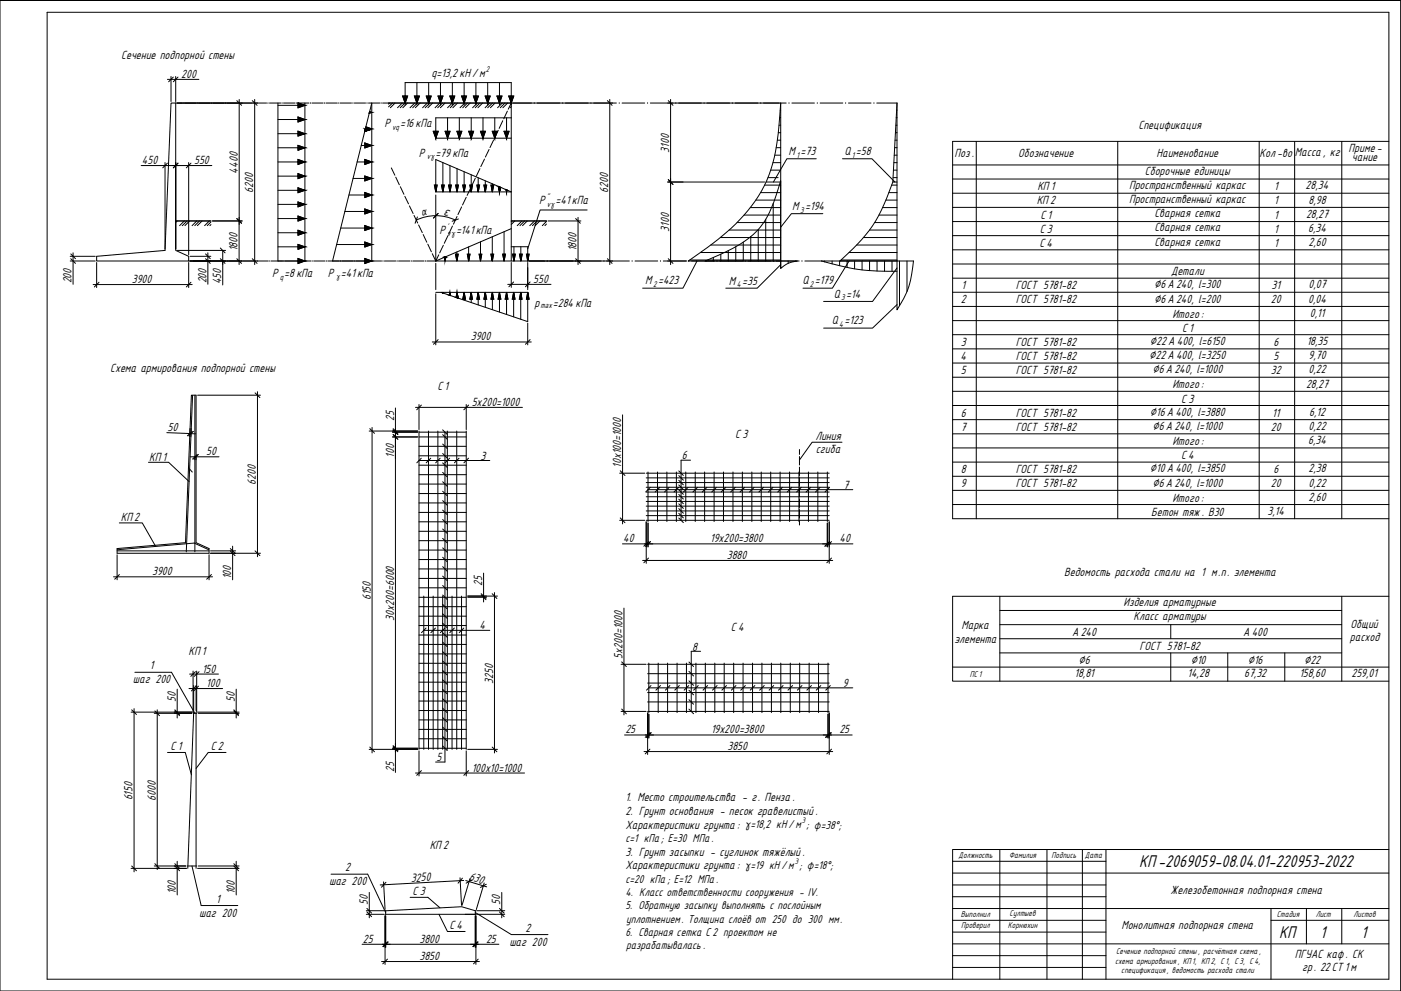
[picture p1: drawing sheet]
<svg xmlns="http://www.w3.org/2000/svg" width="594mm" height="420mm" viewBox="0 0 594 420" stroke-linecap="round" stroke-linejoin="round" font-family="sans-serif">
<!-- layer: thin -->
<g fill="none" stroke="#000" stroke-width=".42">
<path d="M0 .2h593.9v420h-593.9zM117.9 43.7v67M129.3 43.7v67M164.8 43.7h52M165.3 43.7l-.5 .5M166.4 43.7l-1.6 1.6M167.5 43.7l-2 2M170.6 43.7l-2 2M171.7 43.7l-2 2M172.8 43.7l-2 2M175.9 43.7l-2 2M177 43.7l-2 2"/>
<path d="M178.1 43.7l-2 2M181.2 43.7l-2 2M182.3 43.7l-2 2M183.4 43.7l-2 2M186.5 43.7l-2 2M187.6 43.7l-2 2M188.7 43.7l-2 2M191.8 43.7l-2 2M192.9 43.7l-2 2M194 43.7l-2 2M197.1 43.7l-2 2M198.2 43.7l-2 2"/>
<path d="M199.3 43.7l-1.9 2M202.4 43.7l-2 2M203.5 43.7l-2 2M204.6 43.7l-2 2M207.7 43.7l-2 2M208.8 43.7l-2 2M209.9 43.7l-2 2M213 43.7l-2 2M214.1 43.7l-2 2M215.3 43.7l-2.1 2M216.8 45.2l-.5 .5M346.1 67.3h-12.4l-5.7 9.9"/>
<path d="M357.3 67.3h12.4l9.8 9.9M403.9 75.9h185M74.5 93.7h15M75.1 93.7l-.6 .6M78.1 93.7l-1.9 2M79.3 93.7l-2 2M80.4 93.7l-2 2M83.4 93.7l-2 2M84.6 93.7l-2 2M85.7 93.7l-2 2M88.8 93.7l-2.1 2M89.5 94.1l-1.6 1.6"/>
<path d="M89.5 95.2l-.5 .5M184.8 82.7v28M216.8 93.7h14.9M217.2 93.7l-.4 .3M218.3 93.7l-1.5 1.5M221.3 93.7l-2 2M222.5 93.7l-2 2M223.6 93.7l-2 2M226.7 93.7l-2.1 2M227.8 93.7l-2 2M228.9 93.7l-2 2M231.7 93.9l-1.7 1.8"/>
<path d="M231.7 95l-.6 .7M249 89h-20l-5.2 16.5M348.9 90.6h-13.3l-4.6 5.8M403.9 81.9h185M403.9 87.9h185M403.9 93.9h185M403.9 99.9h185M141 110.7l16.6-67v67M184.8 111.6v11.2M223.8 113.5v9.3M295.6 110.7l-6 11.5h-17.1M331 112.2l-9.9 10h-13.3"/>
<path d="M360 110.7l-7 11.5h-12.5M380.4 113.6l-10.4 14.2h-20.8M403.9 105.9h185M403.9 111.9h185M403.9 117.9h185M380.4 129.2l-10.4 9.9h-20.8M403.9 123.9h185M403.9 129.9h185M403.9 135.9h185M403.9 141.9h185M403.9 147.9h185M403.9 153.9h185"/>
<path d="M403.9 159.9h185M81.2 167.6h1.9v62.5l5.5 2.5v2h-38.9v-2l29-2.5zM403.9 165.9h185M403.9 171.9h185M403.9 177.9h185M62.9 196h8.6l8.7 8.2M177.7 195.2h30M178.6 194.3l-1.9 1.9M182.7 194.3l-2 1.9M186.6 194.3l-1.9 1.9M187.7 196.3l2 1.9M187.7 192.3l2 1.9"/>
<path d="M187.7 188.3l2 1.9M187.7 184.3l2 1.9M187.7 182.2l2 2M188.7 183.2v139.9h-4M190.7 194.3l-2 1.9M194.6 194.3l-1.9 1.9M198.7 194.3l-2 1.9M287.8 199.6l2 2M292.8 195.1h-4v25.5M357 187.5h-12.6l-5.4 7.5M403.9 183.9h185M403.9 189.9h185"/>
<path d="M403.9 195.9h185M187.7 216.3l2 1.9M187.7 212.3l2 1.9M187.7 208.3l2 1.9M187.7 204.3l2 1.9M187.7 200.3l2 1.9M274.8 207.6h86.8M275.8 206.6l-2 2M279.8 206.6l-2 2M283.8 206.6l-2 2M287.8 206.6l-2 2M287.8 219.6l2 2"/>
<path d="M287.8 217.6l2 2M287.8 215.6l2 2M287.8 213.6l2 2M287.8 211.6l2 2M287.8 209.6l2 2M287.8 207.6l2 2M287.8 205.6l2 2M287.8 203.6l2 2M287.8 201.6l2 2M291.8 206.6l-2 2M295.8 206.6l-2 2M299.8 206.6l-2 2"/>
<path d="M303.8 206.6l-2 2M307.8 206.6l-2 2M311.8 206.6l-2 2M315.8 206.6l-2 2M319.8 206.6l-2 2M323.8 206.6l-2 2M327.8 206.6l-2 2M331.8 206.6l-2 2M335.8 206.6l-2 2M339.8 206.6l-2 2M343.8 206.6l-2 2M347.8 206.6l-2 2"/>
<path d="M351.8 206.6l-2 2M403.9 201.9h185M403.9 207.9h185M403.9 213.9h185M50.6 221.7h9.7l5.7 9.9M187.7 236.3l2 1.9M187.7 232.3l2 1.9M187.7 228.3l2 1.9M187.7 224.3l2 1.9M187.7 220.3l2 1.9M187.7 256.2l2 2M187.7 252.3l2 1.9"/>
<path d="M187.7 248.2l2 2M187.7 244.3l2 1.9M187.7 240.2l2 2M179.7 267.3h28M180.7 266.3l-2 1.9M184.7 266.3l-2 1.9M187.7 276.3l2 1.9M187.7 272.2l2 2M187.7 268.3l2 1.9M187.7 264.2l2 2M187.7 260.3l2 1.9M188.7 266.3l-2 1.9"/>
<path d="M192.7 266.3l-2 1.9M196.7 266.3l-2 1.9M297.1 276.1h-4v25.5M57.2 285h15.5l9.9 17.4M187.7 296.2l2 2M187.7 292.3l2 1.9M187.7 288.2l2 2M187.7 284.3l2 1.9M187.7 280.2l2 2M275.1 291.6h86.5M276.1 290.7l-1.9 1.9M280.1 290.7l-2 1.9"/>
<path d="M284.1 290.7l-1.9 1.9M288.1 290.7l-2 1.9M292.1 290.7l-2 1.9M292.1 296.6l2 2M292.1 292.7l2 1.9M292.1 288.7l2 1.9M292.1 284.6l2 2M292.1 280.7l2 1.9M296.1 290.7l-2 1.9M300.1 290.7l-2 1.9M304.1 290.7l-2 1.9M308.1 290.7l-2 1.9"/>
<path d="M312.1 290.7l-2 1.9M316.1 290.7l-2 1.9M320.1 290.7l-2 1.9M324.1 290.7l-2 1.9M328.1 290.7l-2 1.9M332.1 290.7l-2 1.9M336.1 290.7l-2 1.9M340.1 290.7l-2 1.9M344.1 290.7l-2 1.9M348.1 290.7l-2 1.9M352.1 290.7l-2 1.9M71 319h7.6l2.6 9.5"/>
<path d="M95.8 319h-7.5l-5.2 6.8M187.7 316.3l2 1.9M187.7 312.3l2 1.9M187.7 308.3l2 1.9M187.7 304.2l2 2M187.7 300.3l2 1.9M292.1 300.7l2 1.9M81.4 367.2l3.9 16.7h15.5M140.4 370.6h15.5l7.6 16.3M403.9 365.2h65.1M403.9 370.2h65.1M403.9 375.2h65.1"/>
<path d="M173.9 380.4h7.5l5.2 4.5M186.1 387.6l3.6 7.3h7.5M201.5 386.9l15.3 9.3h15.6M403.9 380.2h65.1M403.9 385.2h65.1M403.9 390.2h65.1M403.9 395.2h65.1M403.9 400.2h65.1M403.9 405.2h65.1M403.9 410.2h65.1"/>
</g>
<!-- layer: frame -->
<g fill="none" stroke="#000" stroke-width=".42">
<path d="M20 5.2h568.9v410h-568.9zM424 360.2v55M443.9 360.2v55M459 360.2v55M469 360.2v55M469 370.2h119.9M588.9 360.2h-185v55M469 385.2h119.9M538.9 385.2v30M538.9 390.2h50M554 385.2v15M569 385.2v15"/>
<path d="M469 400.2h119.9"/>
</g>
<!-- layer: thick -->
<g fill="none" stroke="#000" stroke-width=".42">
<path d="M164.8 43.7h52v67M331 43.7v67M380.4 43.7v67M74.5 93.7h15M216.8 93.7h14.9M184.8 110.7h39M299 110.7h39M348.4 110.7h38.9M81.7 167.6l-2.7 66.4M82.6 167.6v66.4M80.4 198.8l1.1 1.4M49.7 233.6h38.9"/>
<path d="M88.4 233l-6.1-2.7-32.6 2.8"/>
</g>
<!-- layer: basic -->
<g fill="#000" stroke="#000" stroke-width=".42">
<path d="M154.7 55.5l.3 .1zM154.8 55.2l.2 .3h-.3zM154.8 55.2l.4 .3zM154.8 55.2h1.5l-1.1 .3zM155.2 53.8l2.4 .9h-2.7zM156.7 47.3l.9 .4h-1zM211.3 79l.5 .2zM211.8 79.2l.4 .2zM188.7 109l.4 .1zM188.7 109l.4-.2zM190.8 124.2v.9zM190.8 124.2l.3 1z"/>
<path d="M193.8 124.2v1.9zM193.8 124.2l.5 2z"/>
<path d="M126.4 55.6l2.9 1.1h-2.9zM126.4 56.7v1l2.9-1z"/>
<path d="M126.4 49.6l2.9 1.1h-2.9zM126.4 50.7v1l2.9-1z"/>
<path d="M126.4 43.6l2.9 1.1h-2.9zM126.4 44.7v1l2.9-1z"/>
<path d="M154.7 55.5l.3 .1zM154.7 55.6h.3z"/>
<path d="M156.6 47.7l-.1 .3zM156.6 47.7h1l-1.1 .3z"/>
<path d="M154.9 54.7l1.4 .5 1.3-.5zM154.9 54.7l1.4 .5h-1.5z"/>
<path d="M170.7 40.7h1.1v3zM171.8 40.7v3l1-3z"/>
<path d="M175.7 40.7h1.1v3zM176.8 40.7v3l1-3z"/>
<path d="M180.8 40.7h1v3zM181.8 40.7v3l1-3z"/>
<path d="M183.7 55.7h1.1v2.9zM184.8 55.7v2.9l1-2.9z"/>
<path d="M185.8 40.7h1v3zM186.8 40.7v3l1-3z"/>
<path d="M188.8 55.7h1v2.9zM189.8 55.7v2.9l1-2.9z"/>
<path d="M190.8 40.7h1v3zM191.8 40.7v3l1-3z"/>
<path d="M193.8 55.7h1v2.9zM194.8 55.7v2.9l1-2.9z"/>
<path d="M195.7 40.7h1.1v3zM196.8 40.7v3l1-3z"/>
<path d="M198.8 55.7h1v2.9zM199.8 55.7v2.9l1-2.9z"/>
<path d="M200.7 40.7h1.1v3zM201.8 40.7v3l1.1-3z"/>
<path d="M203.8 55.7h1v2.9zM204.8 55.7v2.9l1-2.9z"/>
<path d="M205.7 40.7h1.1v3zM206.8 40.7v3l1.1-3z"/>
<path d="M208.7 55.7h1.1v2.9zM209.8 55.7v2.9l1.1-2.9z"/>
<path d="M210.7 40.7h1.1v3zM211.8 40.7v3l1.1-3z"/>
<path d="M213.7 55.7h1.1v2.9zM214.8 55.7v2.9l1.1-2.9z"/>
<path d="M215.7 40.7h1.1v3zM216.8 40.7v3l1-3z"/>
<path d="M126.4 79.6l2.9 1.1h-2.9zM126.4 80.7v1l2.9-1z"/>
<path d="M126.4 73.6l2.9 1.1h-2.9zM126.4 74.7v1l2.9-1z"/>
<path d="M126.4 67.6l2.9 1.1h-2.9zM126.4 68.7v1l2.9-1z"/>
<path d="M126.4 61.6l2.9 1.1h-2.9zM126.4 62.7v1l2.9-1z"/>
<path d="M154.7 74.6l2.9 1h-2.9zM154.7 75.6v1.1l2.9-1.1z"/>
<path d="M154.7 67.6l2.9 1.1h-2.9zM154.7 68.7v1l2.9-1z"/>
<path d="M154.7 60.6l2.9 1.1h-2.9zM154.7 61.7v1l2.9-1z"/>
<path d="M184.2 78.4h.6v3zM184.8 78.4v3l.6-3z"/>
<path d="M187.2 78.4h.6v3zM187.8 78.4v3l.6-3z"/>
<path d="M190.2 78.4h.6v3zM190.8 78.4v3l.6-3z"/>
<path d="M193.2 78.4h.6v3zM193.8 78.4v3l.6-3z"/>
<path d="M196.2 78.4h.6v3zM196.8 78.4v3l.6-3z"/>
<path d="M199.2 78.4h.6v3zM199.8 78.4v3l.6-3z"/>
<path d="M202.2 78.4h.6v3zM202.8 78.4v3l.6-3z"/>
<path d="M205.2 78.4h.6v3zM205.8 78.4v3l.6-3z"/>
<path d="M208.2 78.4h.6v3zM208.8 78.4v3l.6-3z"/>
<path d="M211.4 79.2l.4 .2zM211.4 79.2l.4 .2z"/>
<path d="M211.4 79.4l.4 1v-1zM211.4 79.4l.4 1z"/>
<path d="M211.8 79.4l.2 1 .2-1zM211.8 79.4l.2 1z"/>
<path d="M126.4 97.6l2.9 1.1h-2.9zM126.4 98.7v1l2.9-1z"/>
<path d="M126.4 91.6l2.9 1.1h-2.9zM126.4 92.7v1l2.9-1z"/>
<path d="M126.4 85.6l2.9 1.1h-2.9zM126.4 86.7v1l2.9-1z"/>
<path d="M154.7 95.6l2.9 1.1h-2.9zM154.7 96.7v1l2.9-1z"/>
<path d="M154.7 88.6l2.9 1.1h-2.9zM154.7 89.7v1l2.9-1z"/>
<path d="M154.7 81.6l2.9 1.1h-2.9zM154.7 82.7v1l2.9-1z"/>
<path d="M211.6 80.6l.2 .8zM211.8 80.6v.8z"/>
<path d="M211.6 80.4l.2 .2zM211.6 80.4l.2 .2z"/>
<path d="M211.8 80.4l.2 .2zM211.8 80.4l.2 .2z"/>
<path d="M214.6 80.6l.2 .8zM214.8 80.6v.8z"/>
<path d="M214.6 80.4l.2 .1zM214.6 80.4l.2 .1z"/>
<path d="M126.4 109.6l2.9 1.1h-2.9zM126.4 110.7v1l2.9-1z"/>
<path d="M126.4 103.6l2.9 1h-2.9zM126.4 104.6v1.1l2.9-1.1z"/>
<path d="M154.7 109.6l2.9 1.1h-2.9zM154.7 110.7v1l2.9-1z"/>
<path d="M154.7 102.6l2.9 1.1h-2.9zM154.7 103.7v1l2.9-1z"/>
<path d="M188.4 109.1l.3-.1zM188.4 109.1l.3 1.6v-1.6z"/>
<path d="M188.7 109l.4 .1zM188.7 109.1h.4l-.4 1.6z"/>
<path d="M193.1 107.7h.6v3zM193.7 107.7v3l.6-3z"/>
<path d="M198.2 107.7h.5v3zM198.7 107.7v3l.6-3z"/>
<path d="M203.2 107.7h.6v3zM203.8 107.7v3l.5-3z"/>
<path d="M208.2 107.7h.5v3zM208.7 107.7v3l.6-3z"/>
<path d="M213.1 107.7h.6v3zM213.7 107.7v3l.6-3z"/>
<path d="M217.3 107.7h.6v3zM217.9 107.7v3l.6-3z"/>
<path d="M220.3 107.7h.6v3zM220.9 107.7v3l.5-3z"/>
<path d="M223.2 107.7h.6v3zM223.8 107.7v3l.6-3z"/>
<path d="M187.8 124v.2zM187.8 124l-.1 .2z"/>
<path d="M190.8 124.2l-.3 .9h.3zM190.5 125.1l.3 .1z"/>
<path d="M190.8 124.2v1h.3zM190.8 125.2l.3 .1z"/>
<path d="M190.8 124v.2zM190.8 124v.2z"/>
<path d="M193.8 124.2l-.4 1.9h.4zM193.4 126.1l.4 .1z"/>
<path d="M193.8 124.2v2h.5zM193.8 126.2l.5 .2z"/>
<path d="M193.8 124v.2zM193.8 124v.2z"/>
<path d="M196.8 124v2.9h.6zM196.8 124v2.9h-.6z"/>
<path d="M199.8 124v2.9h.6zM199.8 124v2.9h-.6z"/>
<path d="M202.8 124v2.9h.6zM202.8 124v2.9h-.6z"/>
<path d="M205.8 124v2.9h.6zM205.8 124v2.9h-.6z"/>
<path d="M208.8 124v2.9h.6zM208.8 124v2.9h-.6z"/>
<path d="M211.8 124v2.9h.6zM211.8 124v2.9h-.6z"/>
<path d="M214.8 124v2.9h.6zM214.8 124v2.9h-.6z"/>
<path d="M217.8 124v2.9h.6zM217.8 124v2.9h-.6z"/>
<path d="M220.8 124v2.9h.6zM220.8 124v2.9h-.6z"/>
<path d="M223.8 124v2.9h.6zM223.8 124v2.9h-.6z"/>
</g>
<g fill="none" stroke="#000" stroke-width=".42">
<path d="M176.8 35v8.7l-1.1-3h2.1l-1 3M181.8 35v8.7l-1-3h2l-1 3M186.8 35v8.7l-1-3h2l-1 3M191.8 35v8.7l-1-3h2l-1 3M196.8 35v8.7l-1.1-3h2.1l-1 3M201.8 35v8.7l-1.1-3h2.2l-1.1 3M206.8 35v8.7l-1.1-3h2.2l-1.1 3M211.8 35v8.7l-1.1-3h2.2l-1.1 3M72.5 43.7h2v62.5l5.5 2.5v2h-39v-2l29-2.5zM117.9 56.7h11.4l-2.9-1.1v2.1l2.9-1M117.9 50.7h11.4l-2.9-1.1v2.1l2.9-1M117.9 44.7h11.4l-2.9-1.1v2.1l2.9-1"/>
<path d="M155.2 53.8l2.4 .9h-2.7M156.7 47.3l.9 .4h-1M157.6 54.7l-2.9 .8M157.6 47.7l-1.1 .3M171.8 43.7l1-3h-2.1l1.1 3v-8.7h45v8.7l-1.1-3h2.1l-1 3M189.8 50v8.6l-1-2.9h2l-1 2.9M194.8 50v8.6l-1-2.9h2l-1 2.9M199.8 50v8.6l-1-2.9h2l-1 2.9M204.8 50v8.6l-1-2.9h2l-1 2.9M209.8 50v8.6l-1.1-2.9h2.2l-1.1 2.9M214.8 50v8.6l-1.1-2.9h2.2l-1.1 2.9M216.8 50h-32v8.6l-1.1-2.9h2.1l-1 2.9h32"/>
<path d="M329.6 59.4h1.4M330 56.3h1M330.4 53.1h.6M330.6 49.9h.4M330.8 46.7h.2M331 43.7a102.4 102.4 0 0 1-4.8 30.3 67.4 67.4 0 0 1-24 29.3l-10.3 7.4h39.1M379.5 59.4h.9M379.7 56.3h.7M379.9 53.1h.5M380 49.9h.4M380.2 46.7h.2M380.4 43.7l-1.8 33.5h1.8"/>
<path d="M414 59.9v160M474 59.9v160M534 59.9v160M549 59.9v160M569 59.9v160M588.9 59.9h-185v160h185M117.9 74.7h11.4l-2.9-1.1v2.1l2.9-1M117.9 68.7h11.4l-2.9-1.1v2.1l2.9-1M117.9 62.7h11.4l-2.9-1.1v2.1l2.9-1M149.7 75.6h7.9l-2.9-1v2.1l2.9-1.1M151.4 68.7h6.2l-2.9-1.1v2.1l2.9-1M153.2 61.7h4.4l-2.9-1.1v2.1l2.9-1"/>
<path d="M184.2 78.4l.6 3v-13.8l32 13.8h-32l.6-3M187.8 68.9v12.5l-.6-3M188.4 78.4l-.6 3M190.8 70.2v11.2l-.6-3M191.4 78.4l-.6 3M193.8 71.5v9.9l-.6-3M194.4 78.4l-.6 3M196.8 72.8v8.6l-.6-3M197.4 78.4l-.6 3M199.8 74.1v7.3l-.6-3M200.4 78.4l-.6 3M202.8 75.4v6l-.6-3"/>
<path d="M203.4 78.4l-.6 3M205.8 76.7v4.7l-.6-3M206.4 78.4l-.6 3M208.8 77.9v3.5l-.6-3M209.4 78.4l-.6 3M211.3 79l.5 2.4v-2.2M212.2 79.4l-.4 2M324.2 78.5h6.8M324.9 77.2h6.1M325.7 75.3h4.2M326.8 72.1h4.2M327.8 69h3.2"/>
<path d="M328.5 65.8h2.5M329.1 62.6h1.9M378.1 78.5h2.3M378.6 77.2a69.9 69.9 0 0 1-11.6 22.5l-5.2 5.6-5.6 5.4h24.2v20.7a38.1 38.1 0 0 0 6.9-20.7M378.7 75.3h1.7M378.9 72.1h1.5M379.1 69h1.3M379.2 65.8h1.2M379.3 62.6h1.1M403.9 69.9h185M117.9 98.7h11.4l-2.9-1.1v2.1l2.9-1M117.9 92.7h11.4l-2.9-1.1v2.1l2.9-1"/>
<path d="M117.9 86.7h11.4l-2.9-1.1v2.1l2.9-1M117.9 80.7h11.4l-2.9-1.1v2.1l2.9-1M144.5 96.7h13.1l-2.9-1.1v2.1l2.9-1M146.2 89.7h11.4l-2.9-1.1v2.1l2.9-1M148 82.7h9.6l-2.9-1.1v2.1l2.9-1M213.7 98.3v12.4l.6-3M214.6 80.4l.2 1v-.9M215 80.6l-.2 .8M216.8 96.9l-32 13.8M309.2 97.5h21.8M312.5 94.4h18.5M315.5 91.2h15.5"/>
<path d="M318.2 88h12.8M320.5 84.8h10.5M321.5 97.3v13.4M322.5 81.7h8.5M324.7 93v17.7M327.9 86.3v24.4M368.7 97.5h11.7M370.9 94.4h9.5M372.7 91.2h7.7M374.3 88h6.1M375.7 84.8h4.7M376.9 81.7h3.5"/>
<path d="M117.9 110.7h11.4l-2.9-1.1v2.1l2.9-1M117.9 104.6h11.4l-2.9-1v2.1l2.9-1.1M141 110.7h16.6l-2.9-1.1v2.1l2.9-1M142.7 103.7h14.9l-2.9-1.1v2.1l2.9-1M188.4 109.1l.3 1.6M189.1 108.8l-.4 1.9v-1.7M193.1 107.7l.6 3M193.7 106.8v3.9l.6-3M198.2 107.7l.5 3M198.7 104.7v6l.6-3M203.2 107.7l.6 3M203.8 102.5v8.2l.5-3"/>
<path d="M208.2 107.7l.5 3M208.7 100.4v10.3l.6-3M213.1 107.7l.6 3M216.8 104.6h7v6.1l.6-3M217.3 107.7l.6 3M217.9 104.6v6.1l.6-3M220.3 107.7l.6 3M220.9 104.6v6.1l.5-3M223.2 107.7l.6 3M292.5 110.2h38.5M297.1 107.1h33.9M299 110.7l6-2.6a42.3 42.3 0 0 0 18.3-13.1 58.3 58.3 0 0 0 7.7-18.4v34.1"/>
<path d="M299.3 110.6v.1M301.4 103.9h29.6M302.5 109.2v1.5M305.5 100.7h25.5M305.6 107.8v2.9M308.8 106.3v4.4M312 104.6v6.1M315.2 102.7v8M318.3 100.3v10.4M331 110.7v3.1l3.3-2.2 3.7-.9M331 110.7v3.1M334.2 110.7v.9"/>
<path d="M337.4 110.7v.1M348.4 110.7a92 92 0 0 0 32 4.3M349.7 110.7v.3M352.8 110.7v1.2M356 110.7v1.9M356.7 110.2h23.7M359.2 110.7v2.7M360 107.1h20.4M362.4 110.7v3.3M363.3 103.9h17.1M365.5 110.7v3.7M366.2 100.7h14.2"/>
<path d="M368.7 110.7v4M371.9 110.7v4.2M375.1 110.7v4.3M378.2 110.7v4.3M381.4 110.7v18.9M384.6 110.7v12.9M184.8 124h39l.6 2.9M187 124l36.8 12.4v-12.4l-.6 2.9M187.7 124.2l.1-.2v.2M187.8 124v.2M190.5 125.1l.3-1.1v1.2M190.8 124l.3 1.3"/>
<path d="M193.4 126.1l.4-2.1v2.2M193.8 124l.5 2.4M196.2 126.9l.6-2.9v3.3M196.8 124l.6 2.9M199.2 126.9l.6-2.9v4.3M199.8 124l.6 2.9M202.2 126.9l.6-2.9v5.3M202.8 124l.6 2.9M205.2 126.9l.6-2.9v6.3M205.8 124l.6 2.9M208.2 126.9l.6-2.9v7.3M208.8 124l.6 2.9"/>
<path d="M211.2 126.9l.6-2.9v8.3M211.8 124l.6 2.9M214.2 126.9l.6-2.9v9.3M214.8 124l.6 2.9M217.2 126.9l.6-2.9v10.3M217.8 124l.6 2.9M220.2 126.9l.6-2.9v11.3M220.8 124l.6 2.9M177.7 182.8v134.9M177.7 185.3h20M177.7 183.2h20M177.7 189.2h20"/>
<path d="M177.7 193.3h20M177.7 197.2h20M181.7 182.8v134.9M185.7 182.8v134.9M189.7 182.8v134.9M193.7 182.8v134.9M197.7 182.8v134.9M177.7 201.3h20M177.7 205.2h20M177.7 209.3h20M177.7 213.2h20M177.7 217.3h20"/>
<path d="M274 202.6h77.6M274 200.6h77.6M274 204.6h77.6M274 206.6h77.6M274 208.6h77.6M274 210.6h77.6M274 212.6h77.6M274 214.6h77.6M274 216.6h77.6M274 218.6h77.6M274.8 200.1v21M278.8 200.1v21"/>
<path d="M282.8 200.1v21M286.8 200.1v21M290.8 200.1v21M294.8 200.1v21M298.8 200.1v21M302.8 200.1v21M306.8 200.1v21M310.8 200.1v21M314.8 200.1v21M318.8 200.1v21M322.8 200.1v21M326.8 200.1v21"/>
<path d="M330.8 200.1v21M334.8 200.1v21M338.8 200.1v21M342.8 200.1v21M346.8 200.1v21M350.8 200.1v21M177.7 221.2h20M177.7 225.3h20M177.7 229.2h20M177.7 233.2h20M177.7 237.2h20M274 220.6h77.6"/>
<path d="M177.7 241.2h20M177.7 245.2h20M177.7 249.2h20M177.7 253.2h20M177.7 257.2h20M179.7 252.7v65M183.7 252.7v65M187.7 252.7v65M191.7 252.7v65M195.7 252.7v65M424 258.8h145M424 252.8v36"/>
<path d="M569 252.8v36M588.9 252.8h-185v36h185M177.7 261.2h20M177.7 265.2h20M177.7 269.2h20M177.7 273.2h20M177.7 277.2h20M424 264.8h145M424 270.8h145M424 276.8h145M496.4 264.8v6M496.4 276.8v12"/>
<path d="M520.6 276.8v12M544.8 276.8v12M177.7 281.2h20M177.7 285.2h20M177.7 289.2h20M177.7 293.2h20M177.7 297.2h20M274.6 281.6h77M274.6 285.6h77M274.6 289.6h77M274.6 293.6h77M274.6 297.6h77"/>
<path d="M275.1 281.1v21M279.1 281.1v21M283.1 281.1v21M287.1 281.1v21M291.1 281.1v21M295.1 281.1v21M299.1 281.1v21M303.1 281.1v21M307.1 281.1v21M311.1 281.1v21M315.1 281.1v21M319.1 281.1v21"/>
<path d="M323.1 281.1v21M327.1 281.1v21M331.1 281.1v21M335.1 281.1v21M339.1 281.1v21M343.1 281.1v21M347.1 281.1v21M351.1 281.1v21M403.9 282.8h185M81.9 302.4h1.5M82.1 301.9l-2.5 66.3M83.1 301.9v66.3"/>
<path d="M177.7 301.2h20M177.7 305.2h20M177.7 309.2h20M177.7 313.2h20M177.7 317.2h20M274.6 301.6h77M79.4 367.2h4M163.3 386.2l32.4-1.8 6.1 1.8M163.3 387.6h38.5M163.5 386.1v1.5M201.5 386.1v1.5"/>
</g>
<!-- layer: size -->
<g fill="none" stroke="#000" stroke-width=".42">
<path d="M71 33.7h13.3M72.5 32.4v10.7M74.5 32.4v10.7M75.1 43.7h34.2M101.4 42.2v53M108 42.2v70M217.4 43.7h42.4M258.6 42.2v70M283.1 43.7h47.3M284.4 42.2v70M59.9 70.2h16.1M70 68.9v36.6"/>
<path d="M73 70.2h16.8M74.5 68.9v36.6M80 68.9v39.1M283.1 77.2h41.1M90.1 93.7h12.6M101.4 92.2v20M176.5 93.3a19.2 19.2 0 0 1 16.6 0M232.4 93.7h13.9M245.1 92.2v20M29.8 110.7h10.6M29.8 108.7h10.6M31 107.2v13.3"/>
<path d="M41 111.3v10.6M75.1 106.2h20.6M80 111.3v10.6M80.6 110.7h28.7M80.6 108.7h8.8M88.1 107.2v13.3M94.4 106.2v14.6M216.8 111.3v10.5M223.8 111.3v10.5M224.4 110.7h35.4M283.1 110.7h8.2M39.5 120.7h42"/>
<path d="M184.8 124.5v21.7M215.3 120.6h18.3M223.8 137v9.2M183.3 145h42M83.8 167.6h26.6M109.2 166.1v70M167.7 173v12.3M176.2 172.7h45.3M177.7 171.5v10.6M197.7 171.5v10.6M264 175.9v46.2M70.7 183.4l12.3 .5"/>
<path d="M80.6 181.7l-.2 3.4M80.6 193.7h12.3M81.1 181.7l-.2 3.4M82.6 193.5v1.4M83.1 193.5v1.4M156.5 182.8h20.6M157.8 181.2v138M166.5 185.3h10.6M166.5 183.2h10.6M167.7 181.7v12.8M167.7 183.7v135M262.8 200.6h10.6"/>
<path d="M49.7 235.2v10.6M88.6 235.2v10.6M89.3 233.6h10.6M89.3 234.6h21.1M98.6 231.6v14.2M262.8 220.6h10.6M263.9 230.6h12.9M272.5 237.6h80.6M273.3 230.6h79M274 221.2v17.6M274.8 221.7v10.2M348.8 230.6h12.9"/>
<path d="M350.8 221.7v10.2M351.6 221.2v17.6M48.1 244.6h42M198.3 252.7h12.6M198.3 253.2h8M205.1 243v12.2M209.7 251.2v68M264.6 257.8v45.3M75.1 292.2v12.2M80.1 291.9h14.3M80.4 285.8h12.2M81.9 284.5v17.3"/>
<path d="M82.1 290.7v10.6M83.1 290.7v10.6M83.4 284.5v17.3M100.2 292.2v12.2M263.4 281.6h10.6M55.6 301.9h25.9M56.9 300.4v69.3M65.4 302.4h15.9M66.7 300.9v67.8M83.8 301.9h17.6M84 302.4h17.4M156.5 317.7h20.6"/>
<path d="M166.5 317.2h10.6M167.7 315.2v12.3M177.7 318.3v10.7M197.7 318.3v10.7M198.3 317.7h12.6M263.4 301.6h10.6M264.8 311.6h12.3M273.1 318.6h80M273.6 311.6h79M274.6 302.3v17.6M275.1 302.8v10.1M349.1 311.6h12.3"/>
<path d="M351.1 302.8v10.1M351.6 302.3v17.6M176.2 327.7h46.2M55.6 368.2h23.4M65.4 367.2h13.4M75.1 365.2v14.2M83.8 368.2h17.6M84 367.2h17.4M100.2 365.2v14.2M156.6 378.4v10.7M162.6 373.9l.7 11.6M195.1 372.2l.6 11.6"/>
<path d="M196.6 373.3l-35.4 1.9M197.5 373.3l8.9 2.7M199.3 372.6l-3.4 11.2M205.3 374.4l-3.3 11.2M212.8 378.4v10.7M155.3 387.6h7.6M155.3 386.1h7.6M163.3 388.3v20.6M163.5 388.3v13.3M201.5 388.3v13.3M201.8 388.3v20.6M202.1 387.6h11.9"/>
<path d="M202.1 386.1h11.9M153.5 400.3h12M161.8 407.7h41.5M162.1 400.3h40.9M199.5 400.3h12"/>
</g>
<!-- layer: 0 -->
<g fill="none" stroke="#000" stroke-width=".42">
<path d="M73.5 32.7l-2 2M75.5 32.7l-2 2M100.4 42.7l2 2M107 42.7l2 2M257.6 42.7l1.9 2M283.4 42.7l2 2M71 69.2l-2 2M75.5 69.2l-2 2M81 69.2l-2 2M283.4 76.2l2 2M100.4 92.7l2 2M177 92l-1 2.7"/>
<path d="M185.8 90.5l-2 2M194.4 92.8l-2.7 1M244.1 92.7l2 2M30 107.7l2 2M30 109.7l2 2M42 119.7l-2 2M81 119.7l-2 2M87.2 107.7l2 2M87.2 109.7l2 2M93.4 105.2l2 2M93.4 109.7l2 2M100.4 109.7l2 2"/>
<path d="M107 109.7l2 2M217.8 119.5l-2 2.1M224.8 119.5l-2 2.1M244.1 109.7l2 2M257.6 109.7l1.9 2M283.4 109.7l2 2M185.8 144l-2 2M224.8 144l-2 2M108.2 166.6l2 2M178.7 171.7l-2 2M198.7 171.7l-2 2M81.5 182.9l-2 1.9"/>
<path d="M82 182.9l-2 1.9M83.7 192.7l-2 1.9M84.2 192.7l-2.1 1.9M156.8 181.7l2 2M166.7 184.2l2 2M166.7 182.2l2 2M166.7 181.7l2 2M263 199.6l2 2M263 219.6l2 2M97.7 232.6l2 2M97.7 233.6l2 2M108.2 233.6l2 2"/>
<path d="M275 229.6l-2 2M275 236.6l-2 2M275.8 229.6l-2 2M351.8 229.6l-2 2M352.6 229.6l-2 2M352.6 236.6l-2 2M50.6 243.6l-2 2M89.7 243.6l-2.1 2M204 252.2l2.1 2.1M204 251.7l2.1 2M208.7 251.7l2 2M82.9 284.8l-2 2"/>
<path d="M83.1 290.9l-1.9 2M84.2 290.9l-2.1 2M84.4 284.8l-2 2M263.6 280.6l2 2M55.8 300.9l2.1 2M65.7 301.4l1.9 2M74.1 301.4l2.1 2M74.1 300.9l2.1 2M99.1 301.4l2 2M99.1 300.9l2 2M156.8 316.7l2 2M166.7 316.2l2 2"/>
<path d="M166.7 316.7l2 2M208.7 316.7l2 2M263.6 300.6l2 2M275.6 310.6l-2 2M275.6 317.6l-2 2M276.1 310.6l-2 2M352.1 310.6l-2 2M352.6 310.6l-2 2M352.6 317.6l-2 2M178.7 326.7l-2 2M198.7 326.7l-2 2M55.8 367.2l2.1 2"/>
<path d="M65.7 366.2l1.9 2M74.1 366.2l2.1 2M74.1 367.2l2.1 2M99.1 366.2l2 2M99.1 367.2l2 2M163.7 374.1l-1.9 2.1M196.1 372.3l-1.9 2.1M200.2 373.1l-2.5 1.3M206.2 374.9l-2.5 1.4M155.6 386.6l2 2.1M155.6 385.1l2 2M164.3 399.4l-2 2"/>
<path d="M164.5 399.4l-1.9 2M202.5 399.4l-2 2M202.8 399.4l-2 2M211.8 386.6l2 2.1M211.8 385.1l2 2M164.3 406.7l-2 1.9M202.8 406.7l-2 1.9"/>
</g>
<!-- layer: hatch -->
<g fill="none" stroke="#000" stroke-width=".42">
<path d="M209.3 59.3l-1.5 3.3M211.3 55.2l-1.6 3.3M213.2 51.2l-1.5 3.2M215.1 47.1l-1.5 3.3M216.8 43.7l-1.3 2.6M165.9 71.2l1.5 3.1M167.8 75.1l1.5 3.3M169.8 79.2l1.5 3.2M199.6 79.6l-1.5 3.2M201.5 75.6l-1.5 3.2M203.5 71.5l-1.5 3.2M205.4 67.4l-1.5 3.3"/>
<path d="M207.4 63.4l-1.6 3.2M171.7 83.2l1.5 3.2M173.6 87.3l1.6 3.2M175.6 91.3l1.5 3.3M177.5 95.4l1.6 3.2M179.5 99.4l1.5 3.3M189.9 99.9l-1.5 3.3M191.9 95.8l-1.6 3.3M193.8 91.8l-1.5 3.2M195.7 87.7l-1.5 3.3M197.7 83.7l-1.6 3.2M181.4 103.5l1.5 3.3"/>
<path d="M183.3 107.6l1.5 3.1 1.3-2.7M188 104l-1.6 3.2M339 190.6v2.1M339 193.5v3.6M339 198v3.6M339 202.6v3.6M339 207.1v3.6M339 211.5v3.6M339 216.1v3.6M339 220.6v2"/>
</g>
<!-- layer: axles -->
<g fill="none" stroke="#000" stroke-width=".42">
<path d="M74.5 43.7h2.5M78.2 43.7h4.9M84.2 43.7h4.8M90.3 43.7h4.7M96.2 43.7h4.8M102.2 43.7h4.8M108.2 43.7h4.8M114.3 43.7h4.7M120.2 43.7h4.9M126.2 43.7h4.8M132.2 43.7h4.8M138.2 43.7h4.8"/>
<path d="M144.2 43.7h4.9M150.2 43.7h4.8M156.3 43.7h4.7M162.2 43.7h2.6M216.8 43.7h8.6M227.8 43.7h9.6M239.8 43.7h9.6M251.8 43.7h9.6M263.8 43.7h9.6M275.8 43.7h9.6M287.8 43.7h9.6M299.8 43.7h9.6"/>
<path d="M311.8 43.7h9.6M323.8 43.7h9.6M335.8 43.7h9.6M347.8 43.7h9.6M359.8 43.7h9.6M371.8 43.7h8.6M80 110.7h3.8M85 110.7h4.8M91 110.7h4.8M97 110.7h4.8M103 110.7h4.8M109 110.7h4.8"/>
<path d="M115 110.7h4.8M121 110.7h4.8M127 110.7h4.8M133 110.7h4.8M139 110.7h4.8M145 110.7h4.8M151 110.7h4.8M157 110.7h4.8M163 110.7h4.8M169 110.7h4.8M175 110.7h4.8M181 110.7h3.8"/>
<path d="M223.8 110.7h7.1M233.3 110.7h9.6M245.3 110.7h9.6M257.3 110.7h9.6M269.3 110.7h9.6M281.3 110.7h9.6M293.3 110.7h9.6M305.3 110.7h9.6M317.3 110.7h9.6M329.3 110.7h9.6M341.3 110.7h7.1"/>
</g>
<g fill="#000" stroke="#000" stroke-width=".42">
<circle cx="77.6" cy="43.7" r=".07"/>
<circle cx="83.7" cy="43.7" r=".07"/>
<circle cx="89.6" cy="43.7" r=".07"/>
<circle cx="101.7" cy="43.7" r=".07"/>
<circle cx="113.6" cy="43.7" r=".07"/>
<circle cx="119.6" cy="43.7" r=".07"/>
<circle cx="143.6" cy="43.7" r=".07"/>
<circle cx="161.6" cy="43.7" r=".07"/>
<circle cx="226.6" cy="43.7" r=".07"/>
<circle cx="250.6" cy="43.7" r=".07"/>
<circle cx="262.6" cy="43.7" r=".07"/>
<circle cx="274.6" cy="43.7" r=".07"/>
<circle cx="298.6" cy="43.7" r=".07"/>
<circle cx="310.6" cy="43.7" r=".07"/>
<circle cx="334.6" cy="43.7" r=".07"/>
<circle cx="346.6" cy="43.7" r=".07"/>
<circle cx="358.6" cy="43.7" r=".07"/>
<circle cx="370.6" cy="43.7" r=".07"/>
<circle cx="84.4" cy="110.6" r=".07"/>
<circle cx="96.4" cy="110.6" r=".07"/>
<circle cx="102.4" cy="110.6" r=".07"/>
<circle cx="144.4" cy="110.6" r=".07"/>
<circle cx="180.4" cy="110.6" r=".07"/>
<circle cx="232.1" cy="110.6" r=".07"/>
<circle cx="244.1" cy="110.6" r=".07"/>
<circle cx="268.1" cy="110.6" r=".07"/>
<circle cx="292.1" cy="110.6" r=".07"/>
<circle cx="304.1" cy="110.6" r=".07"/>
<circle cx="316.1" cy="110.6" r=".07"/>
<circle cx="340.1" cy="110.6" r=".07"/>
</g>
<g font-size="8">
<text x="483" y="367.7">КП -2069059-08.04.01-220953-2022</text>
<text x="542.4" y="397.7">КП</text>
<text x="559.7" y="397.7">1</text>
<text x="577.2" y="397.7">1</text>
</g>
<text font-size="6.1" x="188" y="91" transform="rotate(13 188 91)">ε</text>
<g font-size="5.6">
<text x="51.4" y="24.9">Сечение подпорной стены</text>
<text x="76.8" y="33.1">200</text>
<text x="183" y="32.8">q=13,2 кН /м</text>
<text x="163" y="53.9">P</text>
<text x="169.7" y="53.9">=16кПа</text>
<text x="482.8" y="54.6">Спецификация</text>
<text x="283.7" y="64.8" transform="rotate(-90 283.7 64.8)">3100</text>
<text x="334.4" y="65.9">M =73</text>
<text x="358.1" y="65.7">Q =58</text>
<text x="571.9" y="64.3">Приме -</text>
<text x="60.2" y="69.6">450</text>
<text x="82.3" y="69.6">550</text>
<text x="177.6" y="66.5">P</text>
<text x="184.6" y="66.5">=79 кПа</text>
<text x="404.8" y="66.7">Поз.</text>
<text x="431.8" y="66.7">Обозначение</text>
<text x="490.4" y="66.7">Наименование</text>
<text x="534.1" y="66.7">Кол-во</text>
<text x="549.1" y="66.3">Масса, кг</text>
<text x="573.3" y="68.4">чание</text>
<text x="100.8" y="73.6" transform="rotate(-90 100.8 73.6)">4400</text>
<text x="485.5" y="74.2">Сборочные единицы</text>
<text x="107.4" y="81.8" transform="rotate(-90 107.4 81.8)">6200</text>
<text x="257.9" y="81.8" transform="rotate(-90 257.9 81.8)">6200</text>
<text x="439.9" y="80.7">КП 1</text>
<text x="478.8" y="80.1">Пространственный каркас</text>
<text x="540.3" y="80.7">1</text>
<text x="553.6" y="80.3">28,34</text>
<text x="228.6" y="86.7">P</text>
<text x="235.6" y="86.7">=41 кПа</text>
<text x="336" y="89.2">M =194</text>
<text x="439.6" y="86.7">КП 2</text>
<text x="478.8" y="86.1">Пространственный каркас</text>
<text x="540.3" y="86.7">1</text>
<text x="554.9" y="86.3">8,98</text>
<text x="441.2" y="92.7">С1</text>
<text x="489.5" y="92.2">Сварная сетка</text>
<text x="540.3" y="92.7">1</text>
<text x="553.8" y="92.3">28,27</text>
<text x="186.4" y="99.1">P</text>
<text x="193.4" y="99.1">=141кПа</text>
<text x="283.7" y="98.3" transform="rotate(-90 283.7 98.3)">3100</text>
<text x="440.9" y="98.7">С3</text>
<text x="489.5" y="98.1">Сварная сетка</text>
<text x="540.3" y="98.7">1</text>
<text x="554.7" y="98.3">6,34</text>
<text x="100.8" y="106.5" transform="rotate(-90 100.8 106.5)">1800</text>
<text x="244.5" y="106.5" transform="rotate(-90 244.5 106.5)">1800</text>
<text x="440.8" y="104.7">С 4</text>
<text x="489.5" y="104.1">Сварная сетка</text>
<text x="540.3" y="104.7">1</text>
<text x="554.9" y="104.3">2,60</text>
<text x="115.4" y="117.4">P =8 кПа</text>
<text x="139.1" y="117.3">P =41 кПа</text>
<text x="226.1" y="119.9">550</text>
<text x="496.6" y="116.4">Детали</text>
<text x="30.4" y="120.2" transform="rotate(-90 30.4 120.2)">200</text>
<text x="55.9" y="120.1">3900</text>
<text x="87.5" y="120.2" transform="rotate(-90 87.5 120.2)">200</text>
<text x="93.8" y="120.5" transform="rotate(-90 93.8 120.5)">450</text>
<text x="273.6" y="120.5">M =423</text>
<text x="309" y="120.7">M =35</text>
<text x="340.3" y="120.4">Q =179</text>
<text x="407.8" y="122.7">1</text>
<text x="430.7" y="122.7">ГОСТ 5781-82</text>
<text x="489.4" y="122.3">∅6 А240, l=300</text>
<text x="539.2" y="122.7">31</text>
<text x="554.9" y="122.3">0,07</text>
<text x="226.7" y="130.3">p</text>
<text x="234.4" y="130.3">=284 кПа</text>
<text x="353.6" y="126.2">Q =14</text>
<text x="407.5" y="128.7">2</text>
<text x="430.7" y="128.7">ГОСТ 5781-82</text>
<text x="489.4" y="128.3">∅6 А240, l=200</text>
<text x="538.9" y="128.7">20</text>
<text x="554.7" y="128.3">0,04</text>
<text x="352.7" y="137.5">Q =123</text>
<text x="497.1" y="134.7">Итого :</text>
<text x="555.5" y="134.3">0,11</text>
<text x="501.2" y="140.7">С 1</text>
<text x="199.6" y="144.4">3900</text>
<text x="407.5" y="146.7">3</text>
<text x="430.7" y="146.7">ГОСТ 5781-82</text>
<text x="487.6" y="146.3">∅22 А400, l=6150</text>
<text x="540" y="146.7">6</text>
<text x="554.1" y="146.3">18,35</text>
<text x="407.3" y="152.7">4</text>
<text x="430.7" y="152.7">ГОСТ 5781-82</text>
<text x="487.3" y="152.3">∅22 А400, l=3250</text>
<text x="540" y="152.7">5</text>
<text x="554.9" y="152.3">9,70</text>
<text x="46.7" y="157.9">Схема армирования подпорной стены</text>
<text x="407.5" y="158.7">5</text>
<text x="430.7" y="158.7">ГОСТ 5781-82</text>
<text x="488.7" y="158.3">∅6А 240, l=1000</text>
<text x="538.9" y="158.7">32</text>
<text x="554.9" y="158.3">0,22</text>
<text x="185.5" y="165.5">С1</text>
<text x="497.1" y="164.7">Итого :</text>
<text x="553.8" y="164.3">28,27</text>
<text x="200" y="172.1">5x200=1000</text>
<text x="500.9" y="170.7">С 3</text>
<text x="167.1" y="178.4" transform="rotate(-90 167.1 178.4)">25</text>
<text x="407.5" y="176.7">6</text>
<text x="430.7" y="176.7">ГОСТ 5781-82</text>
<text x="487.6" y="176.3">∅16 А400, l=3880</text>
<text x="539.5" y="176.7">11</text>
<text x="555.2" y="176.3">6,12</text>
<text x="71.1" y="182.8" transform="rotate(2 71.1 182.8)">50</text>
<text x="311.8" y="185.7">С3</text>
<text x="407.5" y="182.7">7</text>
<text x="430.7" y="182.7">ГОСТ 5781-82</text>
<text x="488.7" y="182.3">∅6А 240, l=1000</text>
<text x="538.9" y="182.7">20</text>
<text x="554.9" y="182.3">0,22</text>
<text x="345.8" y="186.4">Линия</text>
<text x="497.1" y="188.7">Итого :</text>
<text x="554.7" y="188.3">6,34</text>
<text x="63.2" y="195.3">КП 1</text>
<text x="87.5" y="193">50</text>
<text x="167.1" y="194.1" transform="rotate(-90 167.1 194.1)">100</text>
<text x="203.8" y="194.9">3</text>
<text x="289.2" y="194.8">6</text>
<text x="345.9" y="192.2">сгиба</text>
<text x="500.8" y="194.6">С4</text>
<text x="263.4" y="198.3" transform="rotate(-90 263.4 198.3)">10x100=1000</text>
<text x="407.5" y="200.7">8</text>
<text x="430.7" y="200.7">ГОСТ 5781-82</text>
<text x="487.6" y="200.3">∅10 А400, l=3850</text>
<text x="540" y="200.7">6</text>
<text x="554.9" y="200.3">2,38</text>
<text x="108.5" y="205.7" transform="rotate(-90 108.5 205.7)">6200</text>
<text x="357.6" y="207.2">7</text>
<text x="407.5" y="206.7">9</text>
<text x="430.7" y="206.7">ГОСТ 5781-82</text>
<text x="488.7" y="206.3">∅6А 240, l=1000</text>
<text x="538.9" y="206.7">20</text>
<text x="554.9" y="206.3">0,22</text>
<text x="497.1" y="212.7">Итого :</text>
<text x="554.9" y="212.3">2,60</text>
<text x="51.3" y="220.7">КП2</text>
<text x="488.1" y="218.7">Бетон тяж. B30</text>
<text x="537.5" y="218.3">3,14</text>
<text x="264.3" y="230">40</text>
<text x="301.2" y="230">19x200=3800</text>
<text x="355.9" y="230">40</text>
<text x="308.2" y="237">3880</text>
<text x="64.5" y="244">3900</text>
<text x="98" y="245.5" transform="rotate(-90 98 245.5)">100</text>
<text x="451.3" y="244.3">Ведомость расхода стали на 1 м.п. элемента</text>
<text x="204.4" y="248.4" transform="rotate(-90 204.4 248.4)">25</text>
<text x="157.2" y="254.6" transform="rotate(-90 157.2 254.6)">6150</text>
<text x="476.4" y="257">Изделия арматурные</text>
<text x="167.1" y="263.1" transform="rotate(-90 167.1 263.1)">30x200=6000</text>
<text x="480.7" y="263.1">Класс арматуры</text>
<text x="203.4" y="266.6">4</text>
<text x="309.9" y="267.4">С 4</text>
<text x="407.7" y="266.7">Марка</text>
<text x="454.7" y="269.6">А240</text>
<text x="527.2" y="269.6">А400</text>
<text x="572.7" y="266.1">Общий</text>
<text x="293.5" y="275.8">8</text>
<text x="404.7" y="272.5">элемента</text>
<text x="483.2" y="275.5">ГОСТ 5781-82</text>
<text x="572.4" y="271.9">расход</text>
<text x="79.9" y="277.6">КП 1</text>
<text x="264" y="279.3" transform="rotate(-90 264 279.3)">5x200=1000</text>
<text x="457.4" y="281.6">∅6</text>
<text x="505" y="281.6">∅10</text>
<text x="529.1" y="281.6">∅16</text>
<text x="553" y="281.6">∅22</text>
<text x="63.5" y="283.8">1</text>
<text x="85.7" y="285.2">150</text>
<text x="455.6" y="287.2">18,81</text>
<text x="503.6" y="287.2">14,28</text>
<text x="527.6" y="287.2">67,32</text>
<text x="551" y="287.2">158,60</text>
<text x="573.1" y="287.2">259,01</text>
<text x="56.3" y="289.7">шаг 200</text>
<text x="87.5" y="291.3">100</text>
<text x="209.1" y="289.9" transform="rotate(-90 209.1 289.9)">3250</text>
<text x="357.3" y="291.3">9</text>
<text x="74.5" y="297.6" transform="rotate(-90 74.5 297.6)">50</text>
<text x="99.5" y="297.6" transform="rotate(-90 99.5 297.6)">50</text>
<text x="265.2" y="311">25</text>
<text x="301.5" y="311">19x200=3800</text>
<text x="355.9" y="311">25</text>
<text x="72.3" y="318.1">С 1</text>
<text x="89.4" y="318.1">С2</text>
<text x="185.1" y="322.7">5</text>
<text x="308.5" y="318">3850</text>
<text x="167.1" y="327.2" transform="rotate(-90 167.1 327.2)">25</text>
<text x="200" y="327.1">100x10=1000</text>
<text x="56.2" y="339.4" transform="rotate(-90 56.2 339.4)">6150</text>
<text x="66" y="339.4" transform="rotate(-90 66 339.4)">6000</text>
<text x="265.2" y="339.6">1. Место строительства - г. Пенза.</text>
<text x="265.2" y="345.4">2. Грунт основания - песок гравелистый .</text>
<text x="265.2" y="351.3">Характеристики грунта: γ=18,2 кН/ м ; φ=38°;</text>
<text x="182.2" y="360.1">КП 2</text>
<text x="265.2" y="362.8">3. Грунт засыпки - суглинок тяжёлый .</text>
<text x="146.4" y="369.5">2</text>
<text x="265.2" y="368.6">Характеристики грунта: γ=19 кН /м ; φ=18°;</text>
<text x="139.5" y="375.3">шаг 200</text>
<text x="174.3" y="373.9" transform="rotate(-3 174.3 373.9)">3250</text>
<text x="198.7" y="373" transform="rotate(16 198.7 373)">630</text>
<text x="74.5" y="379.1" transform="rotate(-90 74.5 379.1)">100</text>
<text x="91.6" y="382.8">1</text>
<text x="99.5" y="379.1" transform="rotate(-90 99.5 379.1)">100</text>
<text x="156" y="383.8" transform="rotate(-90 156 383.8)">50</text>
<text x="175" y="379.5">С3</text>
<text x="212.1" y="383.8" transform="rotate(-90 212.1 383.8)">50</text>
<text x="496.3" y="378.9">Железобетонная подпорная стена</text>
<text x="84.4" y="388.6">шаг 200</text>
<text x="190.6" y="394">С 4</text>
<text x="222.8" y="395.1">2</text>
<text x="475.5" y="393.9">Монолитная подпорная стена</text>
<text x="153.8" y="399.7">25</text>
<text x="177.9" y="399.7">3800</text>
<text x="206.1" y="399.7">25</text>
<text x="216" y="400.9">шаг 200</text>
<text x="177.9" y="407">3850</text>
<text x="549.1" y="406">ПГУАС каф. СК</text>
<text x="552.2" y="411.8">гр. 22СТ 1м</text>
</g>
<g font-size="5.4">
<text x="178.9" y="91.7" transform="rotate(-13 178.9 91.7)">α</text>
<text x="265.2" y="357">c=1 кПа; E=30 МПа .</text>
<text x="265.2" y="374.3">c=20 кПа; E=12 МПа .</text>
<text x="265.2" y="379.9">4. Класс ответственности сооружения - IV.</text>
<text x="265.2" y="385.6">5. Обратную засыпку выполнять с послойным</text>
<text x="265.5" y="391.2">уплотнением. Толщина слоёв от 250 до 300 мм.</text>
<text x="265.2" y="396.8">6. Сварная сетка С 2 проектом не</text>
<text x="265.5" y="402.5">разрабатывалась .</text>
</g>
<g font-size="4">
<text x="411.2" y="287.1">ПС1</text>
<text x="406.4" y="363.7">Должность</text>
<text x="427.9" y="363.9">Фамилия</text>
<text x="445.9" y="363.9">Подпись</text>
<text x="460.1" y="363.7">Дата</text>
<text x="407.5" y="388.9">Выполнил</text>
<text x="428.1" y="388.5">Султыев</text>
<text x="541.4" y="388.9">Стадия</text>
<text x="558" y="388.9">Лист</text>
<text x="574" y="388.9">Листов</text>
<text x="407.6" y="393.6">Проверил</text>
<text x="427.4" y="393.6">Корнюхин</text>
<text x="473.2" y="404.4">Сечение подпорной стены , расчётная схема,</text>
<text x="472.8" y="408.6">схема армирования, КП1, КП 2, С 1, С 3, С 4,</text>
<text x="475.5" y="412.7">спецификация, ведомость расхода стали</text>
</g>
<g font-size="3.9">
<text x="206.1" y="30.6">2</text>
<text x="166.3" y="55.1">vq</text>
<text x="180.9" y="67.6">vγ</text>
<text x="337.8" y="67">1</text>
<text x="361.2" y="66.8">1</text>
<text x="231.7" y="84.5">&quot;</text>
<text x="231.9" y="87.8">vγ</text>
<text x="339.3" y="90.3">3</text>
<text x="189.5" y="97">'</text>
<text x="189.7" y="100.2">vγ</text>
<text x="118.7" y="118.6">q</text>
<text x="276.9" y="121.6">2</text>
<text x="312.4" y="121.8">4</text>
<text x="343.4" y="121.5">2</text>
<text x="229.2" y="130.6">max</text>
<text x="356.7" y="127.3">3</text>
<text x="355.8" y="138.6">4</text>
</g>
<g font-size="3.8">
<text x="142.4" y="118.3">γ</text>
<text x="340" y="349.1">3</text>
<text x="337" y="366.4">3</text>
</g>
</svg>
